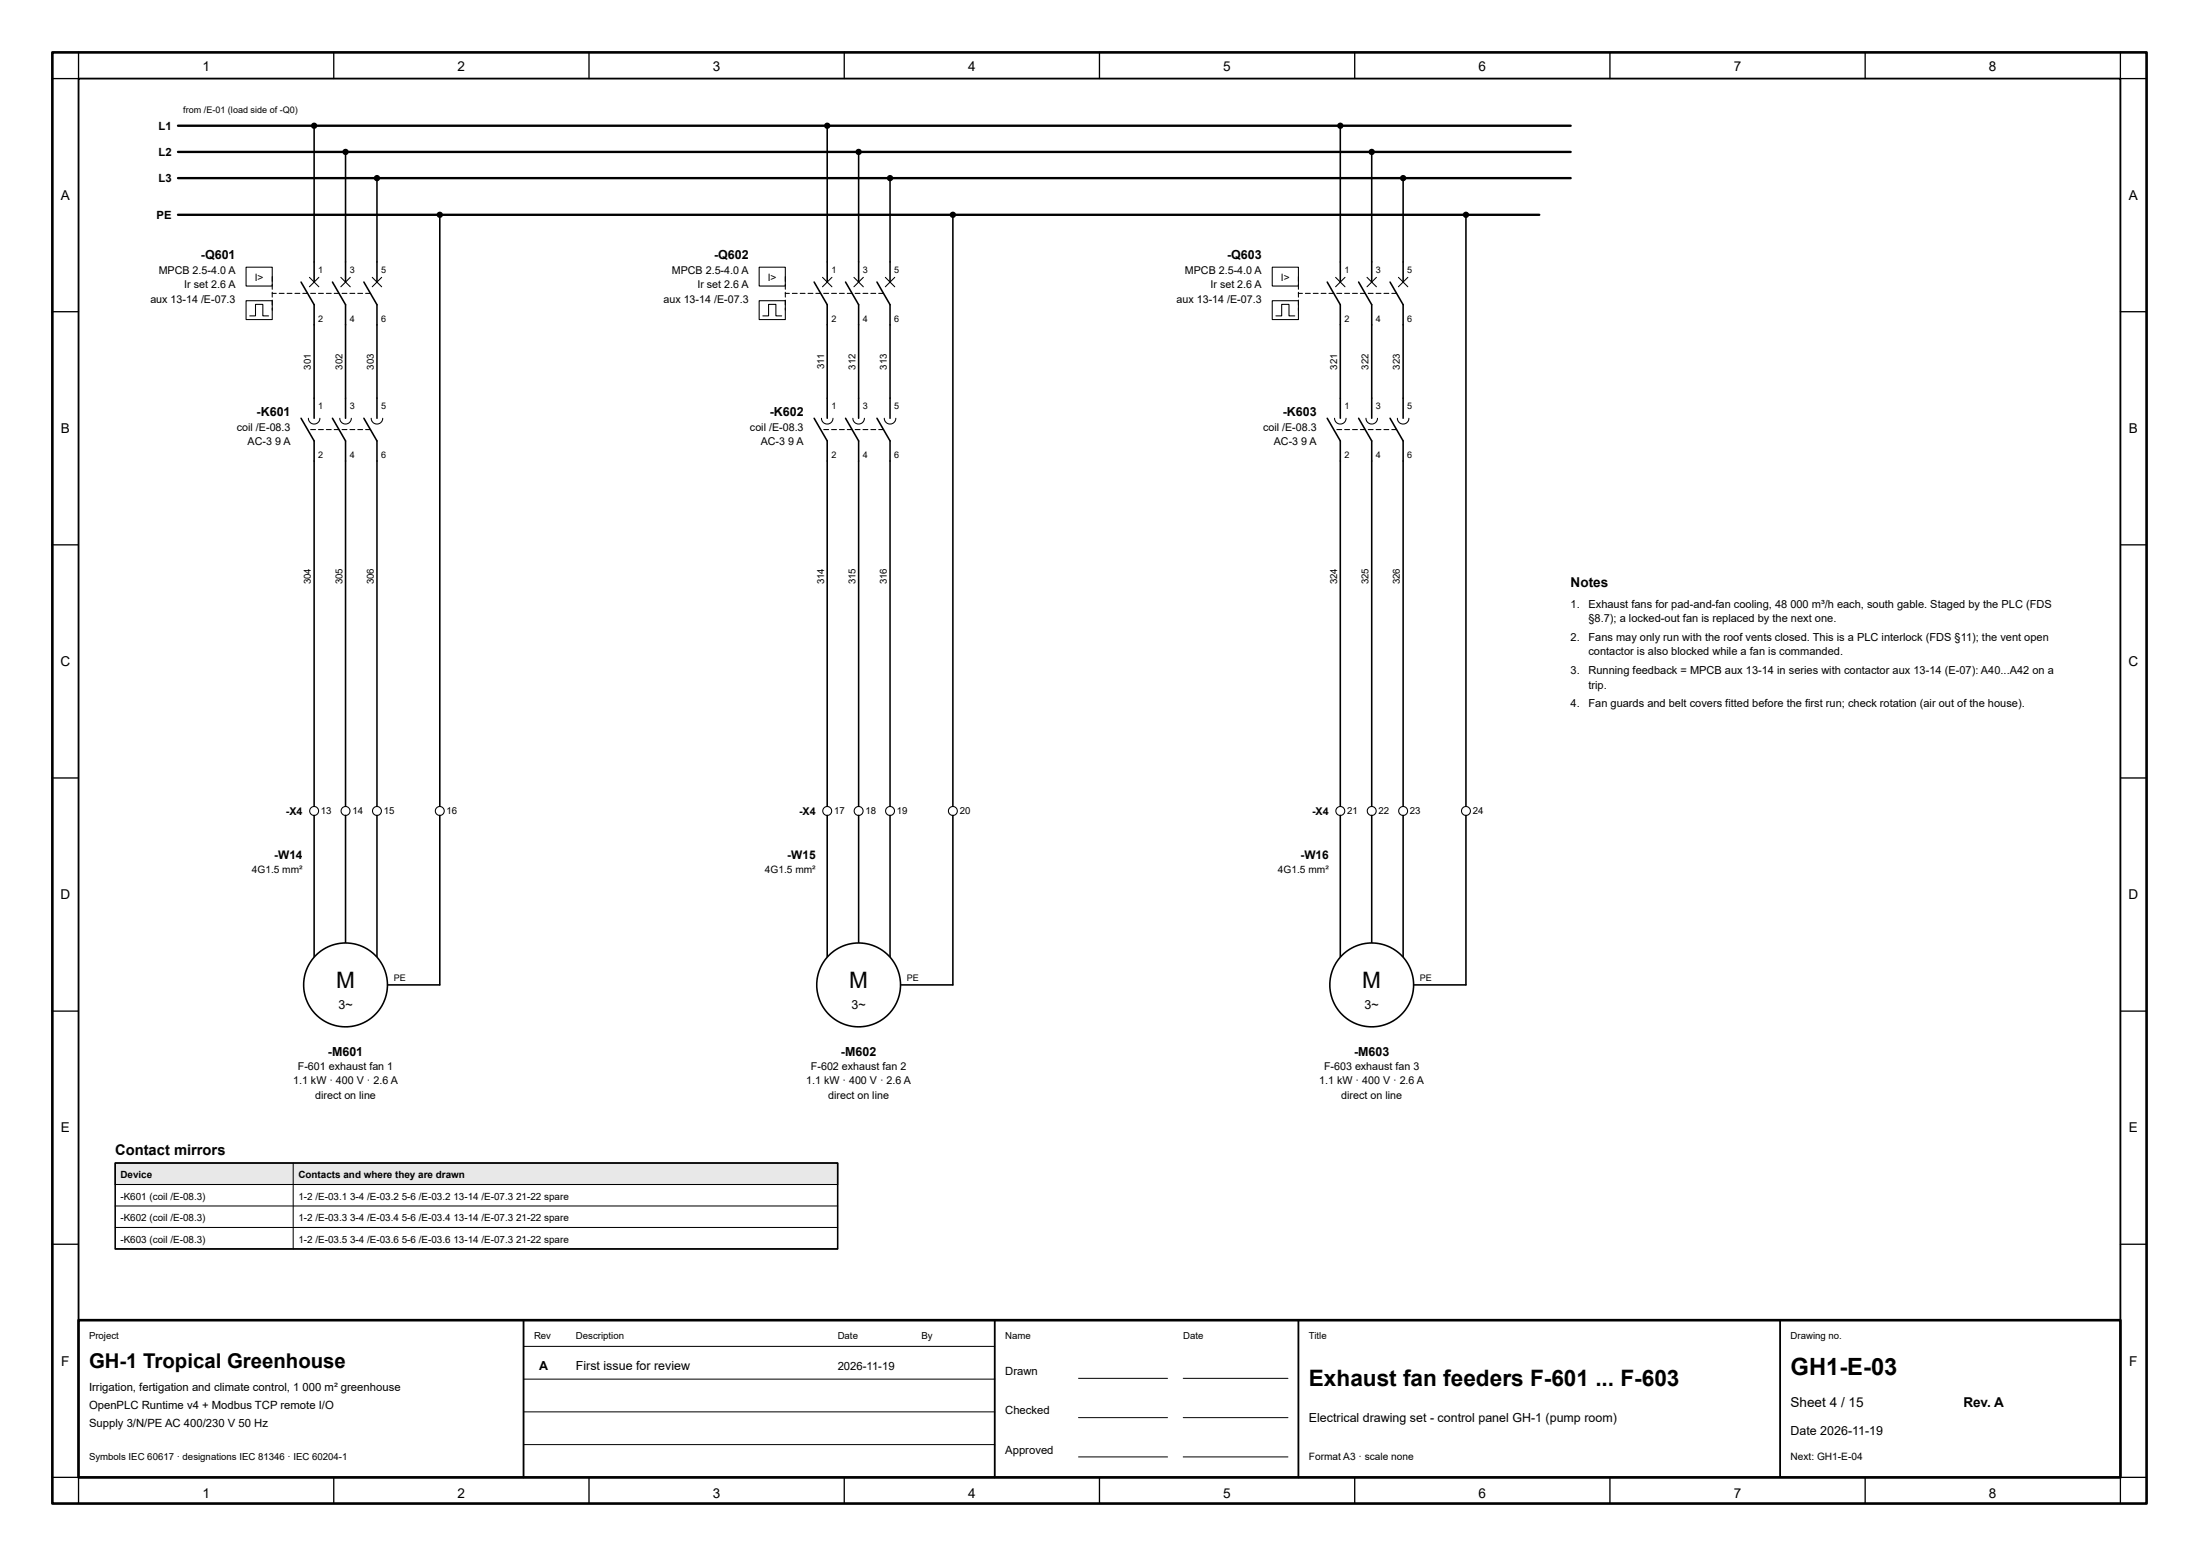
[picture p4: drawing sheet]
<svg xmlns="http://www.w3.org/2000/svg" width="420mm" height="297mm" viewBox="0 0 420 297" stroke-linecap="round" stroke-linejoin="round" font-family="sans-serif">
<path d="M34 24h266M34 29h266M34 34h266M34 41h260" fill="none" stroke="#000" stroke-width=".45"/>
<g fill="#000">
<path d="M51.9 52.7l.2 .1-.1 1zM51.9 54.2l.2 .1-.1 1zM51.9 55.7l.2 .1-.1 1zM51.9 57.2l.2 .1-.1 1zM51.9 58.7l.2 .1-.1 .5z"/>
<path d="M69.8 55.9l1 .1-1 .1zM68.3 55.9l1 .1-1 .1zM66.8 55.9l1 .1-1 .1zM65.3 55.9l1 .1-1 .1zM63.8 55.9l1 .1-1 .1zM62.3 55.9l1 .1-1 .1zM60.8 55.9l1 .1-1 .1zM59.3 55.9l1 .1-1 .1zM57.8 55.9l1 .1-1 .1zM56.3 55.9l1 .1-1 .1zM54.8 55.9l1 .1-1 .1zM53.3 55.9l1 .1-1 .1zM51.9 55.9l.9 .1-.8 .1z"/>
<path d="M69.8 81.9l1 .1-1 .1zM68.3 81.9l1 .1-1 .1zM66.8 81.9l1 .1-1 .1zM65.3 81.9l1 .1-1 .1zM63.8 81.9l1 .1-1 .1zM62.3 81.9l1 .1-1 .1zM60.8 81.9l1 .1-1 .1zM59.3 81.9l1 .1-1 .1z"/>
<circle cx="60" cy="24" r=".6"/>
<circle cx="66" cy="29" r=".6"/>
<circle cx="72" cy="34" r=".6"/>
</g>
<path d="M60 24v29.8M66 29v24.8M72 34v19.8M57.5 53.8l2.5 4.4v21.6M63.5 53.8l2.5 4.4v21.6M69.5 53.8l2.5 4.4v21.6M57.5 79.8l2.5 4.4v69.8M63.5 79.8l2.5 4.4v69.8M69.5 79.8l2.5 4.4v69.8" fill="none" stroke="#000" stroke-width=".3"/>
<path d="M47 51h5v3.6h-5zM47 57.4h5v3.6h-5zM59.1 52.9l1.8 1.8M60.9 52.9l-1.8 1.8M65.1 52.9l1.8 1.8M66.9 52.9l-1.8 1.8M71.1 52.9l1.8 1.8M72.9 52.9l-1.8 1.8M47.7 60.3h1.1v-2.2h1.4v2.2h1.1M58.9 79.8a1.1 1.1 0 0 0 1.1 1.1 1.1 1.1 0 0 0 1.1-1.1M64.9 79.8a1.1 1.1 0 0 0 1.1 1.1 1.1 1.1 0 0 0 1.1-1.1M70.9 79.8a1.1 1.1 0 0 0 1.1 1.1 1.1 1.1 0 0 0 1.1-1.1" fill="none" stroke="#000" stroke-width=".2"/>
<circle cx="60" cy="154.8" r=".85" fill="#fff"/>
<circle cx="60" cy="154.8" r=".85" fill="none" stroke="#000" stroke-width=".2"/>
<circle cx="66" cy="154.8" r=".85" fill="#fff"/>
<circle cx="66" cy="154.8" r=".85" fill="none" stroke="#000" stroke-width=".2"/>
<circle cx="72" cy="154.8" r=".85" fill="#fff"/>
<circle cx="72" cy="154.8" r=".85" fill="none" stroke="#000" stroke-width=".2"/>
<circle cx="84" cy="41" r=".6" fill="#000"/>
<path d="M84 41v113" fill="none" stroke="#000" stroke-width=".3"/>
<circle cx="84" cy="154.8" r=".85" fill="#fff"/>
<circle cx="84" cy="154.8" r=".85" fill="none" stroke="#000" stroke-width=".2"/>
<path d="M60 155.6v27.1M66 155.6v24.4M72 155.6v27.1M84 155.6v32.4h-10" fill="none" stroke="#000" stroke-width=".3"/>
<circle cx="66" cy="188" r="8" fill="#fff"/>
<g fill="none" stroke="#000" stroke-width=".3">
<path d="M158 24v29.8M164 29v24.8M170 34v19.8M155.5 53.8l2.5 4.4v21.6M161.5 53.8l2.5 4.4v21.6M167.5 53.8l2.5 4.4v21.6M155.5 79.8l2.5 4.4v69.8M161.5 79.8l2.5 4.4v69.8M167.5 79.8l2.5 4.4v69.8"/>
<circle cx="66" cy="188" r="8"/>
</g>
<g fill="#000">
<path d="M149.9 52.7l.2 .1-.1 1zM149.9 54.2l.2 .1-.1 1zM149.9 55.7l.2 .1-.1 1zM149.9 57.2l.2 .1-.1 1zM149.9 58.7l.2 .1-.1 .5z"/>
<path d="M167.8 55.9l1 .1-1 .1zM166.3 55.9l1 .1-1 .1zM164.8 55.9l1 .1-1 .1zM163.3 55.9l1 .1-1 .1zM161.8 55.9l1 .1-1 .1zM160.3 55.9l1 .1-1 .1zM158.8 55.9l1 .1-1 .1zM157.3 55.9l1 .1-1 .1zM155.8 55.9l1 .1-1 .1zM154.3 55.9l1 .1-1 .1zM152.8 55.9l1 .1-1 .1zM151.3 55.9l1 .1-1 .1zM149.9 55.9l.9 .1-.8 .1z"/>
<path d="M167.8 81.9l1 .1-1 .1zM166.3 81.9l1 .1-1 .1zM164.8 81.9l1 .1-1 .1zM163.3 81.9l1 .1-1 .1zM161.8 81.9l1 .1-1 .1zM160.3 81.9l1 .1-1 .1zM158.8 81.9l1 .1-1 .1zM157.3 81.9l1 .1-1 .1z"/>
<circle cx="158" cy="24" r=".6"/>
<circle cx="164" cy="29" r=".6"/>
<circle cx="170" cy="34" r=".6"/>
</g>
<path d="M145 51h5v3.6h-5zM145 57.4h5v3.6h-5zM157.1 52.9l1.8 1.8M158.9 52.9l-1.8 1.8M163.1 52.9l1.8 1.8M164.9 52.9l-1.8 1.8M169.1 52.9l1.8 1.8M170.9 52.9l-1.8 1.8M145.7 60.3h1.1v-2.2h1.4v2.2h1.1M156.9 79.8a1.1 1.1 0 0 0 1.1 1.1 1.1 1.1 0 0 0 1.1-1.1M162.9 79.8a1.1 1.1 0 0 0 1.1 1.1 1.1 1.1 0 0 0 1.1-1.1M168.9 79.8a1.1 1.1 0 0 0 1.1 1.1 1.1 1.1 0 0 0 1.1-1.1" fill="none" stroke="#000" stroke-width=".2"/>
<circle cx="158" cy="154.8" r=".85" fill="#fff"/>
<circle cx="158" cy="154.8" r=".85" fill="none" stroke="#000" stroke-width=".2"/>
<circle cx="164" cy="154.8" r=".85" fill="#fff"/>
<circle cx="164" cy="154.8" r=".85" fill="none" stroke="#000" stroke-width=".2"/>
<circle cx="170" cy="154.8" r=".85" fill="#fff"/>
<circle cx="170" cy="154.8" r=".85" fill="none" stroke="#000" stroke-width=".2"/>
<circle cx="182" cy="41" r=".6" fill="#000"/>
<path d="M182 41v113" fill="none" stroke="#000" stroke-width=".3"/>
<circle cx="182" cy="154.8" r=".85" fill="#fff"/>
<circle cx="182" cy="154.8" r=".85" fill="none" stroke="#000" stroke-width=".2"/>
<path d="M158 155.6v27.1M164 155.6v24.4M170 155.6v27.1M182 155.6v32.4h-10" fill="none" stroke="#000" stroke-width=".3"/>
<circle cx="164" cy="188" r="8" fill="#fff"/>
<g fill="none" stroke="#000" stroke-width=".3">
<path d="M256 24v29.8M262 29v24.8M268 34v19.8M253.5 53.8l2.5 4.4v21.6M259.5 53.8l2.5 4.4v21.6M265.5 53.8l2.5 4.4v21.6M253.5 79.8l2.5 4.4v69.8M259.5 79.8l2.5 4.4v69.8M265.5 79.8l2.5 4.4v69.8"/>
<circle cx="164" cy="188" r="8"/>
</g>
<g fill="#000">
<path d="M247.9 52.7l.2 .1-.1 1zM247.9 54.2l.2 .1-.1 1zM247.9 55.7l.2 .1-.1 1zM247.9 57.2l.2 .1-.1 1zM247.9 58.7l.2 .1-.1 .5z"/>
<path d="M265.8 55.9l1 .1-1 .1zM264.3 55.9l1 .1-1 .1zM262.8 55.9l1 .1-1 .1zM261.3 55.9l1 .1-1 .1zM259.8 55.9l1 .1-1 .1zM258.3 55.9l1 .1-1 .1zM256.8 55.9l1 .1-1 .1zM255.3 55.9l1 .1-1 .1zM253.8 55.9l1 .1-1 .1zM252.3 55.9l1 .1-1 .1zM250.8 55.9l1 .1-1 .1zM249.3 55.9l1 .1-1 .1zM247.9 55.9l.9 .1-.8 .1z"/>
<path d="M265.8 81.9l1 .1-1 .1zM264.3 81.9l1 .1-1 .1zM262.8 81.9l1 .1-1 .1zM261.3 81.9l1 .1-1 .1zM259.8 81.9l1 .1-1 .1zM258.3 81.9l1 .1-1 .1zM256.8 81.9l1 .1-1 .1zM255.3 81.9l1 .1-1 .1z"/>
<circle cx="256" cy="24" r=".6"/>
<circle cx="262" cy="29" r=".6"/>
<circle cx="268" cy="34" r=".6"/>
</g>
<path d="M243 51h5v3.6h-5zM243 57.4h5v3.6h-5zM255.1 52.9l1.8 1.8M256.9 52.9l-1.8 1.8M261.1 52.9l1.8 1.8M262.9 52.9l-1.8 1.8M267.1 52.9l1.8 1.8M268.9 52.9l-1.8 1.8M243.7 60.3h1.1v-2.2h1.4v2.2h1.1M254.9 79.8a1.1 1.1 0 0 0 1.1 1.1 1.1 1.1 0 0 0 1.1-1.1M260.9 79.8a1.1 1.1 0 0 0 1.1 1.1 1.1 1.1 0 0 0 1.1-1.1M266.9 79.8a1.1 1.1 0 0 0 1.1 1.1 1.1 1.1 0 0 0 1.1-1.1" fill="none" stroke="#000" stroke-width=".2"/>
<circle cx="256" cy="154.8" r=".85" fill="#fff"/>
<circle cx="256" cy="154.8" r=".85" fill="none" stroke="#000" stroke-width=".2"/>
<circle cx="262" cy="154.8" r=".85" fill="#fff"/>
<circle cx="262" cy="154.8" r=".85" fill="none" stroke="#000" stroke-width=".2"/>
<circle cx="268" cy="154.8" r=".85" fill="#fff"/>
<circle cx="268" cy="154.8" r=".85" fill="none" stroke="#000" stroke-width=".2"/>
<circle cx="280" cy="41" r=".6" fill="#000"/>
<path d="M280 41v113" fill="none" stroke="#000" stroke-width=".3"/>
<circle cx="280" cy="154.8" r=".85" fill="#fff"/>
<circle cx="280" cy="154.8" r=".85" fill="none" stroke="#000" stroke-width=".2"/>
<path d="M256 155.6v27.1M262 155.6v24.4M268 155.6v27.1M280 155.6v32.4h-10" fill="none" stroke="#000" stroke-width=".3"/>
<circle cx="262" cy="188" r="8" fill="#fff"/>
<circle cx="262" cy="188" r="8" fill="none" stroke="#000" stroke-width=".3"/>
<path d="M22 222h138v4.1h-138z" fill="#e8e8e8"/>
<path d="M22 222h138v4.1h-138z" fill="none" stroke="#000" stroke-width=".2"/>
<path d="M22 226.1h138M22 230.2h138M22 234.3h138M22 238.4h138M56 222v16.4" fill="none" stroke="#000" stroke-width=".19"/>
<path d="M22 222h138v16.4h-138z" fill="none" stroke="#000" stroke-width=".3"/>
<path d="M10 10h400v277h-400z" fill="none" stroke="#000" stroke-width=".5"/>
<path d="M15 15h390v267h-390z" fill="none" stroke="#000" stroke-width=".35"/>
<g fill="none" stroke="#000" stroke-width=".25">
<path d="M15 10v5h-5M63.7 10v5M112.5 10v5M161.2 10v5M210 10v5M258.7 10v5M307.5 10v5M356.2 10v5M405 10v5h5M10 59.5h5M405 59.5h5M10 104h5"/>
<path d="M405 104h5M10 148.5h5M405 148.5h5M10 193h5M405 193h5M10 237.5h5M405 237.5h5M10 282h5v5M63.7 282v5M112.5 282v5M161.2 282v5M210 282v5"/>
<path d="M258.7 282v5M307.5 282v5M356.2 282v5M410 282h-5v5"/>
</g>
<path d="M15 252h390v30h-390z" fill="#fff"/>
<path d="M15 252h390v30h-390z" fill="none" stroke="#000" stroke-width=".5"/>
<path d="M100 252v30M190 252v30M248 252v30M340 252v30" fill="none" stroke="#000" stroke-width=".35"/>
<path d="M100 257h90M100 263.2h90M100 269.5h90M100 275.7h90M206 263.1h17M206 270.6h17M206 278.1h17M226 263.1h20M226 270.6h20M226 278.1h20" fill="none" stroke="#000" stroke-width=".19"/>
<text font-size="4.5" x="342" y="262.5">GH1-E-03</text>
<g font-size="4.3">
<text x="64.2" y="188.6">M</text>
<text x="162.2" y="188.6">M</text>
<text x="260.2" y="188.6">M</text>
<text x="250" y="264.5">Exhaust fan feeders F-601 ... F-603</text>
</g>
<text font-size="3.9" x="17" y="261.2">GH-1 Tropical Greenhouse</text>
<text font-size="2.8" x="22" y="220.4">Contact mirrors</text>
<g font-size="2.6">
<text x="38.7" y="13.6">1</text>
<text x="87.4" y="13.6">2</text>
<text x="136.2" y="13.6">3</text>
<text x="184.9" y="13.6">4</text>
<text x="233.7" y="13.6">5</text>
<text x="282.4" y="13.6">6</text>
<text x="331.2" y="13.6">7</text>
<text x="379.9" y="13.6">8</text>
<text x="11.6" y="38.2">A</text>
<text x="406.6" y="38.2">A</text>
<text x="11.6" y="82.6">B</text>
<text x="406.6" y="82.6">B</text>
<text x="300" y="112">Notes</text>
<text x="11.6" y="127.1">C</text>
<text x="406.6" y="127.1">C</text>
<text x="11.6" y="171.6">D</text>
<text x="406.6" y="171.6">D</text>
<text x="11.6" y="216.1">E</text>
<text x="406.6" y="216.1">E</text>
<text x="11.7" y="260.6">F</text>
<text x="406.7" y="260.6">F</text>
<text x="342" y="268.5">Sheet 4 / 15</text>
<text x="375" y="268.5">Rev. A</text>
<text x="38.7" y="285.9">1</text>
<text x="87.4" y="285.9">2</text>
<text x="136.2" y="285.9">3</text>
<text x="184.9" y="285.9">4</text>
<text x="233.7" y="285.9">5</text>
<text x="282.4" y="285.9">6</text>
<text x="331.2" y="285.9">7</text>
<text x="379.9" y="285.9">8</text>
</g>
<g font-size="2.4">
<text x="38.4" y="49.5">-Q601</text>
<text x="136.4" y="49.5">-Q602</text>
<text x="234.4" y="49.5">-Q603</text>
<text x="49" y="79.5">-K601</text>
<text x="147" y="79.5">-K602</text>
<text x="245" y="79.5">-K603</text>
<text x="64.6" y="192.6">3~</text>
<text x="162.6" y="192.6">3~</text>
<text x="260.6" y="192.6">3~</text>
<text x="62.6" y="201.5">-M601</text>
<text x="160.6" y="201.5">-M602</text>
<text x="258.6" y="201.5">-M603</text>
<text x="103" y="261.6">A</text>
<text x="110" y="261.6">First issue for review</text>
<text x="250" y="271.5">Electrical drawing set - control panel GH-1 (pump room)</text>
<text x="342" y="274">Date 2026-11-19</text>
</g>
<g font-size="2.3">
<text x="52.4" y="164">-W14</text>
<text x="150.4" y="164">-W15</text>
<text x="248.4" y="164">-W16</text>
</g>
<g font-size="2.2">
<text x="30.3" y="24.7">L1</text>
<text x="30.3" y="29.7">L2</text>
<text x="30.3" y="34.7">L3</text>
<text x="29.9" y="41.7">PE</text>
<text x="160" y="261.6">2026-11-19</text>
<text x="192" y="262.5">Drawn</text>
<text x="17" y="265.6">Irrigation, fertigation and climate control, 1</text>
<text x="17" y="269">OpenPLC Runtime v4 + Modbus TCP remote I/O</text>
<text x="57.8" y="265.6">000 m² greenhouse</text>
<text x="192" y="270">Checked</text>
<text x="17" y="272.4">Supply 3/N/PE AC 400/230 V 50 Hz</text>
<text x="192" y="277.5">Approved</text>
</g>
<g font-size="2.1">
<text x="300" y="116">1.</text>
<text x="303.4" y="116">Exhaust fans for pad-and-fan cooling, 48</text>
<text x="303.4" y="118.8">§8.7); a locked-out fan is replaced by the next one.</text>
<text x="342" y="116">000 m³/h each, south gable. Staged by the PLC (FDS</text>
<text x="300" y="122.3">2.</text>
<text x="303.4" y="122.3">Fans may only run with the roof vents closed. This is a PLC interlock (FDS §11); the vent open</text>
<text x="303.4" y="125.1">contactor is also blocked while a fan is commanded.</text>
<text x="300" y="128.7">3.</text>
<text x="303.4" y="128.7">Running feedback = MPCB aux 13-14 in series with contactor aux 13-14 (E-07): A40...A42 on a</text>
<text x="303.4" y="131.4">trip.</text>
<text x="300" y="135">4.</text>
<text x="303.4" y="135">Fan guards and belt covers fitted before the first run; check rotation (air out of the house).</text>
</g>
<g font-size="2">
<text x="30.3" y="52.3">MPCB 2.5-4.0 A</text>
<text x="128.3" y="52.3">MPCB 2.5-4.0 A</text>
<text x="226.3" y="52.3">MPCB 2.5-4.0 A</text>
<text x="28.7" y="57.8">aux 13-14 /E-07.3</text>
<text x="35.2" y="55">Ir set 2.6 A</text>
<text x="126.7" y="57.8">aux 13-14 /E-07.3</text>
<text x="133.2" y="55">Ir set 2.6 A</text>
<text x="224.7" y="57.8">aux 13-14 /E-07.3</text>
<text x="231.2" y="55">Ir set 2.6 A</text>
<text x="45.2" y="82.2">coil /E-08.3</text>
<text x="143.2" y="82.2">coil /E-08.3</text>
<text x="241.2" y="82.2">coil /E-08.3</text>
<text x="47.3" y="85">AC-3</text>
<text x="52.5" y="85">9 A</text>
<text x="145.3" y="85">AC-3</text>
<text x="150.5" y="85">9 A</text>
<text x="243.3" y="85">AC-3</text>
<text x="248.5" y="85">9 A</text>
<text x="54.6" y="155.5">-X4</text>
<text x="152.6" y="155.5">-X4</text>
<text x="250.6" y="155.5">-X4</text>
<text x="56" y="207">1.1 kW · 400 V · 2.6 A</text>
<text x="56.9" y="204.2">F-601 exhaust fan 1</text>
<text x="60.2" y="209.8">direct on line</text>
<text x="154" y="207">1.1 kW · 400 V · 2.6 A</text>
<text x="154.9" y="204.2">F-602 exhaust fan 2</text>
<text x="158.2" y="209.8">direct on line</text>
<text x="252" y="207">1.1 kW · 400 V · 2.6 A</text>
<text x="252.9" y="204.2">F-603 exhaust fan 3</text>
<text x="256.2" y="209.8">direct on line</text>
</g>
<g font-size="1.9">
<text x="48.7" y="53.6">I&gt;</text>
<text x="146.7" y="53.6">I&gt;</text>
<text x="244.7" y="53.6">I&gt;</text>
<text x="48.1" y="166.6">4G1.5 mm²</text>
<text x="146.1" y="166.6">4G1.5 mm²</text>
<text x="244.1" y="166.6">4G1.5 mm²</text>
<text x="23" y="224.9">Device</text>
<text x="57" y="224.9">Contacts and where they are drawn</text>
<text x="23" y="229">-K601 (coil /E-08.3)</text>
<text x="23" y="233.1">-K602 (coil /E-08.3)</text>
<text x="57" y="229">1-2 /E-03.1</text>
<text x="57" y="233.1">1-2 /E-03.3</text>
<text x="66.9" y="229">3-4 /E-03.2</text>
<text x="66.9" y="233.1">3-4 /E-03.4</text>
<text x="76.7" y="229">5-6 /E-03.2</text>
<text x="76.7" y="233.1">5-6 /E-03.4</text>
<text x="86.6" y="229">13-14 /E-07.3</text>
<text x="86.6" y="233.1">13-14 /E-07.3</text>
<text x="98.6" y="229">21-22 spare</text>
<text x="98.6" y="233.1">21-22 spare</text>
<text x="23" y="237.2">-K603 (coil /E-08.3)</text>
<text x="57" y="237.2">1-2 /E-03.5</text>
<text x="66.9" y="237.2">3-4 /E-03.6</text>
<text x="76.7" y="237.2">5-6 /E-03.6</text>
<text x="86.6" y="237.2">13-14 /E-07.3</text>
<text x="98.6" y="237.2">21-22 spare</text>
<text x="250" y="278.6">Format A3 · scale none</text>
<text x="342" y="278.6">Next: GH1-E-04</text>
</g>
<g font-size="1.8">
<text x="59.4" y="70.5" transform="rotate(-90 59.4 70.5)">301</text>
<text x="65.4" y="70.5" transform="rotate(-90 65.4 70.5)">302</text>
<text x="71.4" y="70.5" transform="rotate(-90 71.4 70.5)">303</text>
<text x="157.4" y="70.5" transform="rotate(-90 157.4 70.5)">311</text>
<text x="163.4" y="70.5" transform="rotate(-90 163.4 70.5)">312</text>
<text x="169.4" y="70.5" transform="rotate(-90 169.4 70.5)">313</text>
<text x="255.4" y="70.5" transform="rotate(-90 255.4 70.5)">321</text>
<text x="261.4" y="70.5" transform="rotate(-90 261.4 70.5)">322</text>
<text x="267.4" y="70.5" transform="rotate(-90 267.4 70.5)">323</text>
<text x="59.4" y="111.5" transform="rotate(-90 59.4 111.5)">304</text>
<text x="65.4" y="111.5" transform="rotate(-90 65.4 111.5)">305</text>
<text x="71.4" y="111.5" transform="rotate(-90 71.4 111.5)">306</text>
<text x="157.4" y="111.5" transform="rotate(-90 157.4 111.5)">314</text>
<text x="163.4" y="111.5" transform="rotate(-90 163.4 111.5)">315</text>
<text x="169.4" y="111.5" transform="rotate(-90 169.4 111.5)">316</text>
<text x="255.4" y="111.5" transform="rotate(-90 255.4 111.5)">324</text>
<text x="261.4" y="111.5" transform="rotate(-90 261.4 111.5)">325</text>
<text x="267.4" y="111.5" transform="rotate(-90 267.4 111.5)">326</text>
<text x="61.3" y="155.4">13</text>
<text x="67.3" y="155.4">14</text>
<text x="73.3" y="155.4">15</text>
<text x="85.3" y="155.4">16</text>
<text x="159.3" y="155.4">17</text>
<text x="165.3" y="155.4">18</text>
<text x="171.3" y="155.4">19</text>
<text x="183.3" y="155.4">20</text>
<text x="257.3" y="155.4">21</text>
<text x="263.3" y="155.4">22</text>
<text x="269.3" y="155.4">23</text>
<text x="281.3" y="155.4">24</text>
<text x="17" y="255.6">Project</text>
<text x="102" y="255.6">Rev</text>
<text x="110" y="255.6">Description</text>
<text x="160" y="255.6">Date</text>
<text x="176" y="255.6">By</text>
<text x="192" y="255.6">Name</text>
<text x="226" y="255.6">Date</text>
<text x="250" y="255.6">Title</text>
<text x="342" y="255.6">Drawing no.</text>
<text x="17" y="278.6">Symbols IEC 60617 · designations IEC 81346 · IEC 60204-1</text>
</g>
<g font-size="1.7">
<text x="35" y="21.5">from /E-01 (load side of -Q0)</text>
<text x="60.8" y="52.1">1</text>
<text x="66.8" y="52.1">3</text>
<text x="72.8" y="52.1">5</text>
<text x="158.8" y="52.1">1</text>
<text x="164.8" y="52.1">3</text>
<text x="170.8" y="52.1">5</text>
<text x="256.8" y="52.1">1</text>
<text x="262.8" y="52.1">3</text>
<text x="268.8" y="52.1">5</text>
<text x="60.8" y="61.5">2</text>
<text x="66.8" y="61.5">4</text>
<text x="72.8" y="61.5">6</text>
<text x="158.8" y="61.5">2</text>
<text x="164.8" y="61.5">4</text>
<text x="170.8" y="61.5">6</text>
<text x="256.8" y="61.5">2</text>
<text x="262.8" y="61.5">4</text>
<text x="268.8" y="61.5">6</text>
<text x="60.8" y="78.1">1</text>
<text x="66.8" y="78.1">3</text>
<text x="72.8" y="78.1">5</text>
<text x="158.8" y="78.1">1</text>
<text x="164.8" y="78.1">3</text>
<text x="170.8" y="78.1">5</text>
<text x="256.8" y="78.1">1</text>
<text x="262.8" y="78.1">3</text>
<text x="268.8" y="78.1">5</text>
<text x="60.8" y="87.5">2</text>
<text x="66.8" y="87.5">4</text>
<text x="72.8" y="87.5">6</text>
<text x="158.8" y="87.5">2</text>
<text x="164.8" y="87.5">4</text>
<text x="170.8" y="87.5">6</text>
<text x="256.8" y="87.5">2</text>
<text x="262.8" y="87.5">4</text>
<text x="268.8" y="87.5">6</text>
<text x="75.2" y="187.2">PE</text>
<text x="173.2" y="187.2">PE</text>
<text x="271.2" y="187.2">PE</text>
</g>
</svg>
